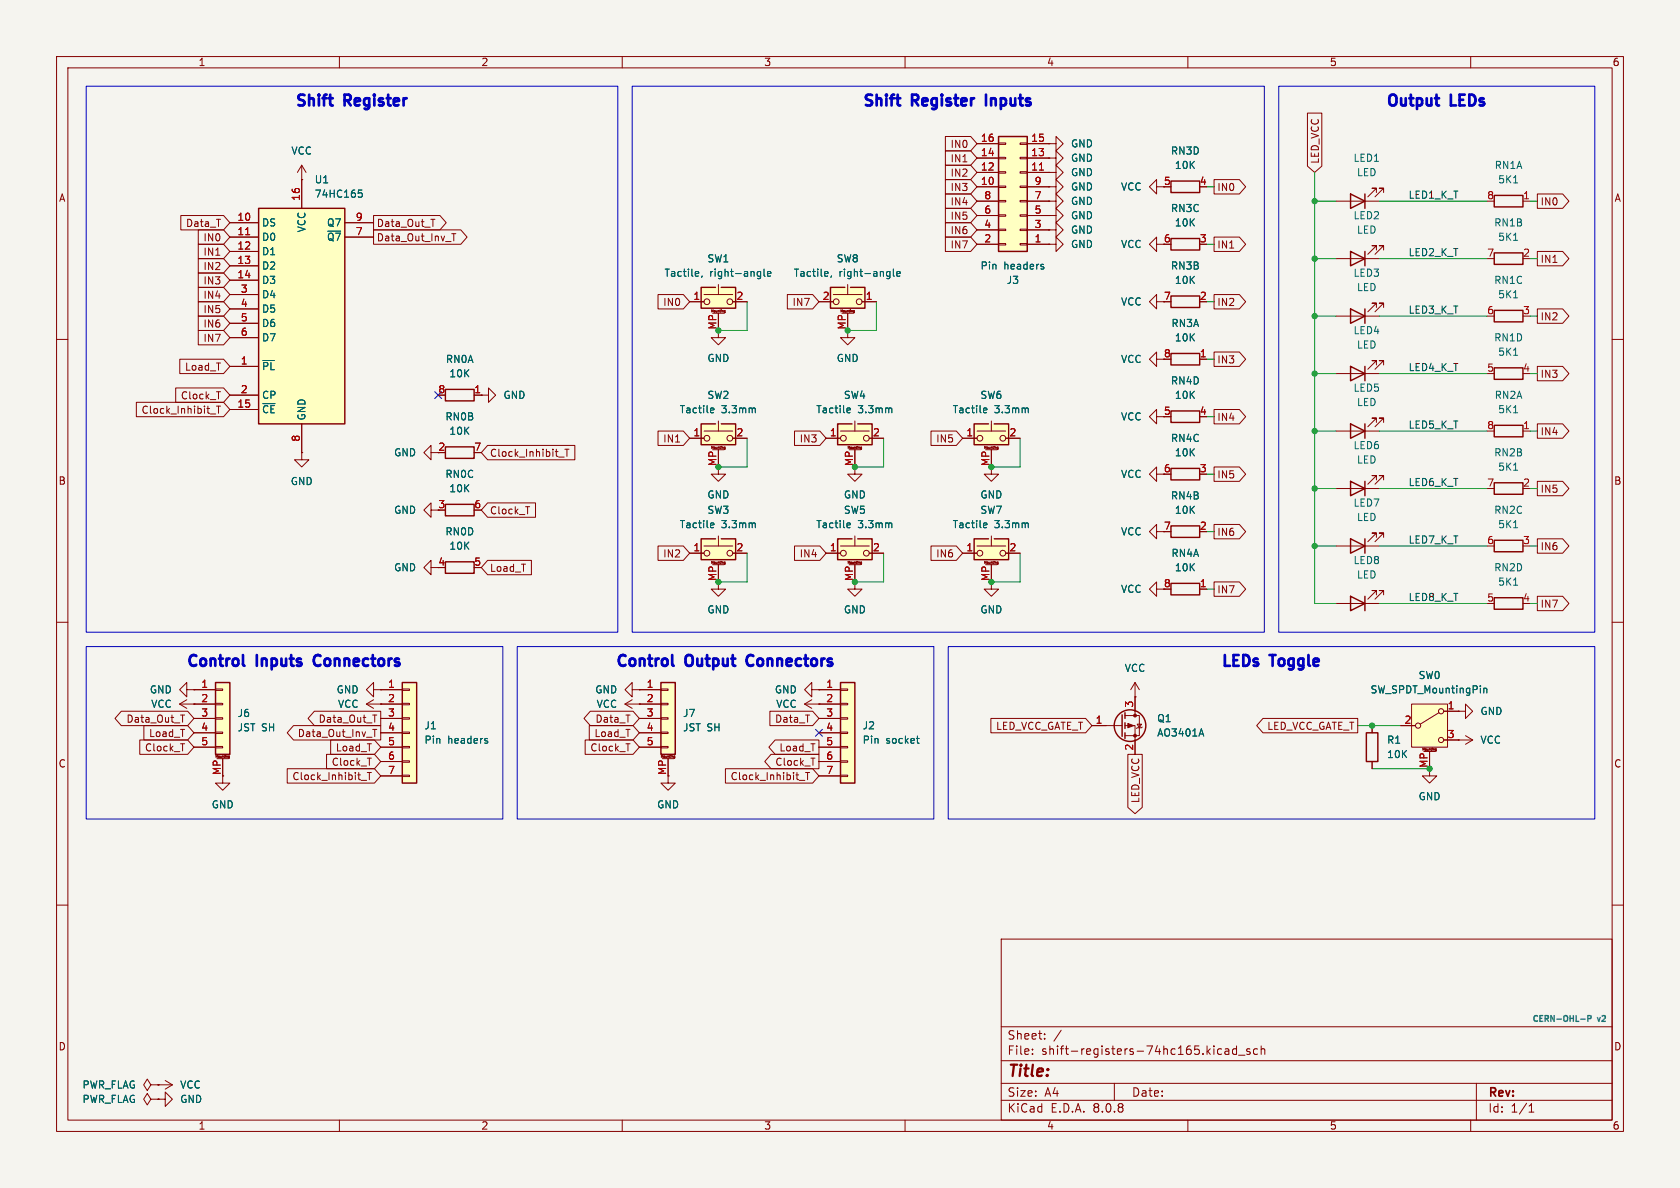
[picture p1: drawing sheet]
<svg xmlns="http://www.w3.org/2000/svg" width="297mm" height="210mm" viewBox="0 0 297 210" stroke-linecap="round" stroke-linejoin="round" font-family="sans-serif">
<path d="M0 0h297v210h-297z" fill="#f5f4ef" stroke="#f5f4ef" stroke-width=".18"/>
<g fill="none" stroke="#840000" stroke-width=".18">
<path d="M10 10h277v190h-277zM12 12h273v186h-273zM60 10v2M110 10v2M160 10v2M210 10v2M260 10v2M10 60h2M285 60h2M10 110h2M285 110h2M10 160h2"/>
<path d="M177 166h108v32h-108zM285 160h2M60 198v2M110 198v2M160 198v2M177 194.5h108M177 191.5h108M177 187.5h108M177 181.5h108M182.5 186.3v.1M182.5 185.5v.1M184.7 183.6v.1"/>
<path d="M184.7 182.8v.1M187.6 182.1l-1.3 2M197 191.5v3M210 198v2M215.5 185.4l.5 .1M216 186.3l-.5 .1M216.6 185.5h.6v.9M217.2 185.8h-.5a.29 .29 0 0 0-.2 .3 .29 .29 0 0 0 .2 .3l.5-.1M218.6 185.5l-.4-.1-.3 .3v.4l.1 .2h.6M218.6 184.9v1.5M219 186.5h1.1M221 185.5l-.4-.1-.2 .2 .1 .2 .5 .2v.3h-.6"/>
<path d="M222.3 185.5l-.4-.1-.3 .3v.4l.1 .2h.6M223 185.5l.2-.1 .3 .1 .1 .9M223 184.9v1.5M260 198v2M261 191.5v6.5M270.3 196.6h.9M270.3 195.5l.4-.4v1.5"/>
</g>
<path d="M124 95.3h6v3.8h-6z" fill="#ffffc2"/>
<g fill="none" stroke="#840000" stroke-width=".18">
<path d="M121.9 97.8h2.6M124.5 96.5h5M126 99.8h2M127 94.7v1.8M127 99.8v3.1M128 99.7h.2M128 99.6h.1M128 99.6h.2M128 99.4h.1M128.2 99.4h-.2M128.2 99.4h.1M128.2 99.7h.1"/>
<path d="M128.2 99.4v.3M129.5 97.8h2.6M110.5 124.5l1.3 .7M110.5 124.5h2.5M111.8 123.7l-1.3 .8M113 124.5h.1"/>
<circle cx="125" cy="97.8" r=".51"/>
<circle cx="129" cy="97.8" r=".51"/>
</g>
<path d="M126.5 95.3h-2.5v3.6h6v-3.6h-2.5" fill="none" stroke="#840000" stroke-width=".25"/>
<path d="M125.8 92.4l.4 .1v.2l-.6 .2M126.2 93.2l-.4 .1M133.3 92.4l.2 .2v.7" fill="none" stroke="#006464" stroke-width=".18"/>
<path d="M116.8 120.7h2.6v12.7h-2.6z" fill="#ffffc2"/>
<g fill="none" stroke="#840000" stroke-width=".18">
<path d="M111.8 121.9v-1.2l-1.3 1.2 1.3 1.3v-1.3h1.2M113 121.9h.1M113 121.9h3.8M113 124.5h3.8M113 127h3.8M113 129.5h3.8M113 132.1h3.8M116.8 132h1.3v.2h-1.3zM116.8 129.4h1.3v.3h-1.3zM116.8 126.9h1.3v.2h-1.3zM116.8 124.3h1.3v.3h-1.3zM116.8 121.8h1.3v.2h-1.3z"/>
<path d="M117.1 134.1h2M118.1 134.1v4.3h1.3l-1.3 1.3-1.3-1.3h1.3M119.1 133.7h.2v.3h-.2M119.1 133.9h.1M119.2 133.9h.1"/>
</g>
<path d="M116.8 120.7h2.6v12.7h-2.6z" fill="none" stroke="#840000" stroke-width=".25"/>
<path d="M148.6 120.7h2.5v17.7h-2.5z" fill="#ffffc2"/>
<g fill="none" stroke="#840000" stroke-width=".18">
<path d="M127 58.4v1.3h1.3l-1.3 1.3-1.3-1.3h1.3M83.8 69.9h1.3M85.1 69.9h1.3v-1.3l1.2 1.3-1.2 1.2v-1.2M85.1 69.9h.1M236.2 76.2h7.6M243.3 74.7v-.8h-.7h.7l-1.5 1.5M244.6 74.7v-.8h-.8h.8l-1.5 1.5M76.2 80v-1.3l-1.3 1.3 1.3 1.3v-1.3h1.3M76.2 90.2v-1.3l-1.3 1.3 1.3 1.2v-1.2h1.3M76.2 100.3v-1.2l-1.3 1.2 1.3 1.3v-1.3h1.3M127 102.9v1.2h1.3l-1.3 1.3-1.3-1.3h1.3M144.8 121.9h3.8"/>
<path d="M144.8 124.5h3.8M144.8 127h3.8M144.8 129.5h3.8M144.8 132.1h3.8M144.8 134.6h3.8M144.8 137.2h3.8M148.6 137h1.3v.3h-1.3zM148.6 134.5h1.3v.2h-1.3zM148.6 132h1.3v.2h-1.3zM148.6 129.4h1.3v.3h-1.3zM148.6 126.9h1.3v.2h-1.3zM148.6 124.3h1.3v.3h-1.3z"/>
<path d="M148.6 121.8h1.3v.2h-1.3z"/>
</g>
<path d="M78.7 79h5.1v2h-5.1zM78.7 68.8h5.1v2.1h-5.1zM238.8 74.9l2.5 1.3-2.5 1.3zM241.3 74.9v2.6M78.7 99.3h5.1v2h-5.1zM78.7 89.2h5.1v2h-5.1zM148.6 120.7h2.5v17.7h-2.5z" fill="none" stroke="#840000" stroke-width=".25"/>
<path d="M162 130.5h.5M162.2 131.3l.3 .1" fill="none" stroke="#006464" stroke-width=".18"/>
<path d="M124 74.9h6v3.8h-6z" fill="#ffffc2"/>
<g fill="none" stroke="#840000" stroke-width=".18">
<path d="M121.9 77.5h2.6M124.5 76.2h5M126 79.5h2M127 74.4v1.8M127 79.5v3.1M128 79.3h.2M128 79.1h.1M128.2 79l-.2 .1M128.2 79v.1M128.2 79v.3l-.2 .1M128.2 79.3h.1M129.5 77.5h2.6"/>
<circle cx="125" cy="77.5" r=".51"/>
<circle cx="129" cy="77.5" r=".51"/>
</g>
<path d="M207 32h5.1v2h-5.1zM126.5 74.9h-2.5v3.7h6v-3.7h-2.5" fill="none" stroke="#840000" stroke-width=".25"/>
<path d="M125.8 72.1l.4 .1v.2l-.6 .1M126.2 72.9l-.4 .1M133.3 72.1l.2 .2v.7" fill="none" stroke="#006464" stroke-width=".18"/>
<path d="M176.5 24.1h5.1v20.4h-5.1z" fill="#ffffc2"/>
<g fill="none" stroke="#840000" stroke-width=".18">
<path d="M172.7 33h3.8M172.7 30.5h3.8M172.7 27.9h3.8M172.7 25.4h3.8M172.7 38.1h3.8M172.7 35.6h3.8M176.5 25.3h1.3v.2h-1.3zM176.5 27.8h1.3v.3h-1.3zM176.5 30.4h1.3v.2h-1.3zM176.5 32.9h1.3v.2h-1.3zM176.5 35.4h1.3v.3h-1.3zM176.5 38h1.3v.2h-1.3z"/>
<path d="M180.3 25.3h1.3v.2h-1.3zM180.3 27.8h1.3v.3h-1.3zM180.3 30.4h1.3v.2h-1.3zM180.3 32.9h1.3v.2h-1.3zM180.3 35.4h1.3v.3h-1.3zM180.3 38h1.3v.2h-1.3zM181.6 33h3.8M181.6 30.5h3.8M181.6 27.9h3.8M181.6 25.4h3.8M181.6 38.1h3.8M181.6 35.6h3.8"/>
<path d="M172.7 43.2h3.8M172.7 40.6h3.8M176.5 40.5h1.3v.3h-1.3zM176.5 43.1h1.3v.2h-1.3zM180.3 40.5h1.3v.3h-1.3zM180.3 43.1h1.3v.2h-1.3zM181.6 43.2h3.8M181.6 40.6h3.8"/>
</g>
<path d="M176.5 24.1h5.1v20.4h-5.1z" fill="none" stroke="#840000" stroke-width=".25"/>
<path d="M183.8 30.1h.7" fill="none" stroke="#a90000" stroke-width=".18"/>
<path d="M184.4 47.1l.1 .2-.1 .3M184.4 46.7l.1 .1" fill="none" stroke="#006464" stroke-width=".18"/>
<path d="M249.6 124.5h6.3v7.6h-6.3z" fill="#ffffc2"/>
<g fill="none" stroke="#840000" stroke-width=".18">
<path d="M204.5 33v-1.2l-1.3 1.2 1.3 1.3v-1.3h1.2M185.4 40.6h1.3v-1.2l1.3 1.2-1.3 1.3v-1.3M185.4 40.6h.1M242.6 128.3v1.2M242.6 134.6v1.3M247.6 128.3h2.6M249.6 124.5h6.3v7.6h-6.3zM251.7 132.8h2M252.7 132.8v4.4h1.3l-1.3 1.2-1.2-1.2h1.2M253.8 132.6h.1M253.9 132.4v.3h-.1M253.9 132.4h-.1"/>
<path d="M254.4 126l-3.3 2M255.3 125.7h2.5M255.3 130.8h5M257.8 130.8h.1M257.8 125.7h1.3v-1.2l1.2 1.2-1.2 1.3v-1.3M257.8 125.7h.1M259.1 130l1.2 .8M260.3 130.8l-1.2 .8"/>
<circle cx="250.7" cy="128.3" r=".46"/>
<circle cx="254.8" cy="130.8" r=".46"/>
<circle cx="254.8" cy="125.7" r=".46"/>
</g>
<path d="M262.3 121.7v.8M262.3 121.8l.2-.1h.3l.1 .8" fill="none" stroke="#006464" stroke-width=".18"/>
<path d="M207 42.2h5.1v2h-5.1zM241.6 129.5h2v5.1h-2z" fill="none" stroke="#840000" stroke-width=".25"/>
<path d="M124 50.8h6v3.8h-6z" fill="#ffffc2"/>
<g fill="none" stroke="#840000" stroke-width=".18">
<path d="M121.9 53.3h2.6M124.5 52.1h5M126 55.4h2M127 50.3v1.8M127 55.4v3M128 55.1l.2 .1M128 54.9h.1M128.2 54.9h-.2M128.2 54.9h.1M128.2 54.9v.3l-.2 .1M128.2 55.1v.1M129.5 53.3h2.6"/>
<circle cx="125" cy="53.3" r=".51"/>
<circle cx="129" cy="53.3" r=".51"/>
</g>
<path d="M126.5 50.8h-2.5v3.7h6v-3.7h-2.5" fill="none" stroke="#840000" stroke-width=".25"/>
<path d="M124.1 48.8l-.1 .2M134.1 48l.4 .1M134.5 48v1l-.3 .3M134.5 48.8h-.4M135.1 47.6v1.1l.2 .1M135.7 48.4l.6-.1-.1-.2-.3-.1-.2 .2v.6h.5" fill="none" stroke="#006464" stroke-width=".18"/>
<path d="M45.7 36.8h15.3v38.1h-15.3z" fill="#ffffc2"/>
<path d="M45.7 36.8h15.3v38.1h-15.3z" fill="none" stroke="#840000" stroke-width=".25"/>
<g fill="none" stroke="#840000" stroke-width=".18">
<path d="M40.6 39.4h5.1M53.3 31.8v5M61 39.4h5M185.4 27.9h1.3v-1.2l1.3 1.2-1.3 1.3v-1.3M185.4 27.9h.1M185.4 33h1.3v-1.2l1.3 1.2-1.3 1.3v-1.3M185.4 33h.1M185.4 25.4h1.3v-1.3l1.3 1.3-1.3 1.3v-1.3M185.4 25.4h.1M185.4 30.5h1.3v-1.3l1.3 1.3-1.3 1.3v-1.3M185.4 30.5h.1M40.6 41.9h5.1"/>
<path d="M40.6 44.5h5.1M40.6 47h5.1M40.6 49.5h5.1M40.6 52.1h5.1M40.6 54.6h5.1M40.6 57.2h5.1M40.6 59.7h5.1M61 41.9h5M40.6 64.8h5.1M40.6 72.4h5.1M40.6 69.9h5.1M53.3 74.9v5.1"/>
<path d="M33 121.9v-1.2l-1.3 1.2 1.3 1.3v-1.3h1.3M34.3 121.9h.1M64.8 124.5l1.2 .7M64.8 124.5h2.5M66 121.9v-1.2l-1.2 1.2 1.2 1.3v-1.3h1.3M66 123.7l-1.2 .8M67.3 124.5h.1M67.3 121.9h.1"/>
</g>
<path d="M63.4 33.6h.6M63.5 34.1h.3l.3 .2-.1 .4-.5 .2M46.5 63.7h2" fill="none" stroke="#006464" stroke-width=".18"/>
<path d="M43.4 41.5h.7" fill="none" stroke="#a90000" stroke-width=".18"/>
<path d="M38.1 120.7h2.5v12.7h-2.5z" fill="#ffffc2"/>
<g fill="none" stroke="#840000" stroke-width=".18">
<path d="M31.7 124.5h6.4M31.7 124.5l1.3 .7M33 123.7l-1.3 .8M34.3 124.5h.1M34.3 121.9h3.8M34.3 127h3.8M34.3 129.5h3.8M34.3 132.1h3.8M38.1 132h1.3v.2h-1.3zM38.1 129.4h1.3v.3h-1.3zM38.1 126.9h1.3v.2h-1.3zM38.1 124.3h1.3v.3h-1.3z"/>
<path d="M38.1 121.8h1.3v.2h-1.3zM38.4 134.1h2M39.4 134.1v4.3h1.2l-1.2 1.3-1.3-1.3h1.3M40.4 133.7h.2l-.1 .3M40.4 134h.1M40.4 133.9h.1M40.4 133.9h.2M40.5 134h.1"/>
</g>
<path d="M38.1 120.7h2.5v12.7h-2.5z" fill="none" stroke="#840000" stroke-width=".25"/>
<path d="M71.1 120.7h2.6v17.7h-2.6z" fill="#ffffc2"/>
<g fill="none" stroke="#840000" stroke-width=".18">
<path d="M53.3 31.8h.1M53.3 29.2l-.7 1.3M53.3 29.2v2.6M53.3 29.2l.8 1.3M185.4 35.6h1.3v-1.3l1.3 1.3-1.3 1.2v-1.2M185.4 35.6h.1M185.4 38.1h1.3v-1.3l1.3 1.3-1.3 1.3v-1.3M185.4 38.1h.1M236.2 35.6h7.6M243.3 34v-.7h-.7h.7l-1.5 1.5M244.6 34v-.7h-.8h.8l-1.5 1.5M185.4 43.2h1.3v-1.3l1.3 1.3-1.3 1.3v-1.3"/>
<path d="M185.4 43.2h.1M236.2 55.9h7.6M236.2 45.7h7.6M243.3 54.4v-.8h-.7h.7l-1.5 1.5M243.3 44.2v-.8h-.7h.7l-1.5 1.6M244.6 54.4v-.8h-.8h.8l-1.5 1.5M244.6 44.2v-.8h-.8h.8l-1.5 1.6M212.1 63.5h1.3M236.2 66h7.6M243.3 64.5v-.7h-.7h.7l-1.5 1.5M244.6 64.5v-.7h-.8h.8l-1.5 1.5M269.2 76.2h1.3"/>
<path d="M53.3 80v1.3h1.3l-1.3 1.3-1.2-1.3h1.2M53.3 80h.1M127 82.6v1.2h1.3l-1.3 1.3-1.3-1.3h1.3M236.2 86.4h7.6M236.2 96.5h7.6M243.3 84.8v-.7h-.7h.7l-1.5 1.5M243.3 95v-.8h-.7h.7l-1.5 1.6M244.6 84.8v-.7h-.8h.8l-1.5 1.5M244.6 95v-.8h-.8h.8l-1.5 1.6M151.1 102.9v1.2h1.3l-1.3 1.3-1.2-1.3h1.2M204.5 104.1v-1.2l-1.3 1.2 1.3 1.3v-1.3h1.2M212.1 104.1h1.3"/>
<path d="M67.3 121.9h3.8M67.3 124.5h3.8M67.3 127h3.8M67.3 129.5h3.8M67.3 132.1h3.8M67.3 134.6h3.8M67.3 137.2h3.8M71.1 137h1.3v.3h-1.3zM71.1 134.5h1.3v.2h-1.3zM71.1 132h1.3v.2h-1.3zM71.1 129.4h1.3v.3h-1.3zM71.1 126.9h1.3v.2h-1.3z"/>
<path d="M71.1 124.3h1.3v.3h-1.3zM71.1 121.8h1.3v.2h-1.3zM142.2 124.5h2.6M142.2 124.5l1.3 .7M143.5 123.7l-1.3 .8M144.8 124.5h.1M193 128.3h5.4M198.9 128.3h1.8v5.1M198.9 126.5h2.5v3.5h-2.5M200.7 123.2h.1M200.7 120.7v5.8M200.7 120.7l-.8 1.2"/>
<path d="M200.7 120.7l.7 1.2M201 128h.8l-.4 .7zM201.9 128.5l-.1 .2h-.8l-.1 .1M26.7 194.3l-.7-1-.6 1 .6 1 .7-1h1.2M26.7 191.8l-.7-1-.6 1 .6 1 .7-1h1.2M27.9 194.3h.1M27.9 191.8h.1M27.9 194.3h1.3v-1.3l1.3 1.3-1.3 1.3v-1.3M27.9 191.8h2.6M29.2 191l1.3 .8M30.5 191.8l-1.3 .7"/>
</g>
<g fill="none" stroke="#840000" stroke-width=".25">
<path d="M238.8 34.3l2.5 1.3-2.5 1.2zM241.3 34.3v2.5M238.8 54.6l2.5 1.3-2.5 1.3zM238.8 44.5l2.5 1.2-2.5 1.3zM241.3 44.5v2.5M241.3 54.6v2.6M264.2 44.7h5v2h-5zM207 62.5h5.1v2h-5.1zM238.8 64.8l2.5 1.2-2.5 1.3zM241.3 64.8v2.5M264.2 75.2h5v2h-5zM264.2 65h5v2.1h-5z"/>
<path d="M238.8 85.1l2.5 1.3-2.5 1.2zM238.8 95.3l2.5 1.2-2.5 1.3zM241.3 85.1v2.5M241.3 95.3v2.5M264.2 85.3h5v2.1h-5zM264.2 95.5h5v2h-5zM207 103.1h5.1v2.1h-5.1zM71.1 120.7h2.6v17.7h-2.6zM198.4 126.4v3.8M198.9 126v1M198.9 127.8v1M198.9 129.5v1.1"/>
<circle cx="199.8" cy="128.3" r="2.79"/>
</g>
<path d="M267.6 42.5h.7M267.6 73h.7M267.6 62.8h.7M267.6 83.1h.7M267.6 93.3h.7M86 131l.2 .1-.2 .3M86 130.5l.2 .1M212.4 128.8l.4 1.3" fill="none" stroke="#006464" stroke-width=".18"/>
<g fill="#840000" stroke="#840000" stroke-width=".18">
<path d="M199.4 127.9l1 .4-1 .4z"/>
<circle cx="200.7" cy="130" r=".25"/>
<circle cx="200.7" cy="126.5" r=".25"/>
</g>
<path d="M172.2 74.9h6.1v3.8h-6.1z" fill="#ffffc2"/>
<g fill="none" stroke="#840000" stroke-width=".18">
<path d="M170.2 77.5h2.5M172.7 76.2h5.1M174.2 79.5h2.1M175.3 79.5v4.3h1.2l-1.2 1.3-1.3-1.3h1.3M175.3 74.4v1.8M176.3 79.4h.1M176.3 79.3h.1M176.3 79.1h.1M176.4 79l-.1 .1M176.4 79v.1M176.4 79v.3l-.1 .1M176.4 79.3h.1"/>
<path d="M177.8 77.5h2.5"/>
<circle cx="173.2" cy="77.5" r=".51"/>
<circle cx="177.3" cy="77.5" r=".51"/>
</g>
<path d="M174.8 74.9h-2.6v3.7h6.1v-3.7h-2.5" fill="none" stroke="#840000" stroke-width=".25"/>
<path d="M174.1 72.1l.3 .1 .1 .2-.6 .1M174.4 72.9l-.3 .1M181.6 72.1l.2 .2v.7" fill="none" stroke="#006464" stroke-width=".18"/>
<path d="M148.1 95.3h6.1v3.8h-6.1z" fill="#ffffc2"/>
<g fill="none" stroke="#840000" stroke-width=".18">
<path d="M269.2 35.6h1.3M146 97.8h2.6M148.6 96.5h5.1M150.1 99.8h2M151.1 82.6v1.2h1.3l-1.3 1.3-1.2-1.3h1.2M151.1 94.7v1.8M151.1 99.8v3.1M152.2 99.7h.1M152.2 99.6h.1M152.2 99.4h.1M152.3 99.4h-.1M152.3 99.4h.1"/>
<path d="M152.3 99.7h.1M152.3 99.4v.3M153.7 97.8h2.5M204.5 94v-1.3l-1.3 1.3 1.3 1.3v-1.3h1.2"/>
<circle cx="149.1" cy="97.8" r=".51"/>
<circle cx="153.2" cy="97.8" r=".51"/>
</g>
<path d="M264.2 34.5h5v2.1h-5zM150.6 95.3h-2.5v3.6h6.1v-3.6h-2.6M264.2 105.7h5v2h-5z" fill="none" stroke="#840000" stroke-width=".25"/>
<path d="M267.6 32.3h.7M149.9 92.4l.4 .1v.2l-.6 .2M150.3 93.2l-.4 .1M157.5 92.4l.2 .2v.7M267.6 103.4h.7" fill="none" stroke="#006464" stroke-width=".18"/>
<path d="M172.2 95.3h6.1v3.8h-6.1z" fill="#ffffc2"/>
<g fill="none" stroke="#840000" stroke-width=".18">
<path d="M149.9 58.4v1.3h1.2l-1.2 1.3-1.3-1.3h1.3M204.5 73.7v-1.3l-1.3 1.3 1.3 1.2v-1.2h1.2M170.2 97.8h2.5M172.7 96.5h5.1M174.2 99.8h2.1M175.3 99.8v4.3h1.2l-1.2 1.3-1.3-1.3h1.3M175.3 94.7v1.8M176.3 99.7h.1M176.3 99.6h.1M176.3 99.4h.1M176.4 99.4h-.1M176.4 99.4h.1"/>
<path d="M176.4 99.7h.1M176.4 99.4v.3M177.8 97.8h2.5M204.5 83.8v-1.2l-1.3 1.2 1.3 1.3v-1.3h1.2M143.5 121.9v-1.2l-1.3 1.2 1.3 1.3v-1.3h1.3M144.8 121.9h.1"/>
<circle cx="173.2" cy="97.8" r=".51"/>
<circle cx="177.3" cy="97.8" r=".51"/>
</g>
<path d="M207 72.6h5.1v2.1h-5.1zM174.8 95.3h-2.6v3.6h6.1v-3.6h-2.5M207 93h5.1v2h-5.1zM207 82.8h5.1v2h-5.1z" fill="none" stroke="#840000" stroke-width=".25"/>
<path d="M174.1 92.4l.3 .1 .1 .2-.6 .2M174.4 93.2l-.3 .1M181.6 92.4l.2 .2v.7" fill="none" stroke="#006464" stroke-width=".18"/>
<path d="M146.8 50.8h6.1v3.8h-6.1z" fill="#ffffc2"/>
<g fill="none" stroke="#840000" stroke-width=".18">
<path d="M144.8 53.3h2.5M147.3 52.1h5.1M148.8 55.4h2.1M149.9 50.3v1.8M149.9 55.4v3M150.9 55.1h.1M150.9 54.9h.1M151 54.9v.3l-.1 .1M152.4 53.3h2.5"/>
<circle cx="147.8" cy="53.3" r=".51"/>
<circle cx="151.9" cy="53.3" r=".51"/>
</g>
<path d="M149.4 50.8h-2.6v3.7h6.1v-3.7h-2.5" fill="none" stroke="#840000" stroke-width=".25"/>
<path d="M147 48.8l-.1 .2M157 48l.3 .1M157.3 48v1l-.2 .3M157.3 48.8h-.3M157.9 47.6v1.1l.2 .1M158.5 48.4l.6-.1v-.2l-.4-.1-.2 .2 .1 .6h.5" fill="none" stroke="#006464" stroke-width=".18"/>
<path d="M148.1 74.9h6.1v3.8h-6.1z" fill="#ffffc2"/>
<g fill="none" stroke="#840000" stroke-width=".18">
<path d="M231.1 20h2.6v9.4l-1.3 1.1-1.3-1.1zM32 38.1h7.5l1.1 1.3-1.1 1.2h-7.5zM40.6 39.4h5.1M53.3 31.8h.1M53.3 31.8v5M61 39.4h5M66 38.1h11.8l1.1 1.3-1.1 1.2h-11.8zM76.2 38.8h.7M167.1 24.1h4.5l1.1 1.3-1.1 1.3h-4.5zM167.1 29.2h4.5l1.1 1.3-1.1 1.3h-4.5zM167.1 36.8h4.5l1.1 1.3-1.1 1.3h-4.5zM167.1 39.4h4.5l1.1 1.2-1.1 1.3h-4.5z"/>
<path d="M167.1 34.3h4.5l1.1 1.3-1.1 1.2h-4.5zM167.1 31.7h4.5l1.1 1.3-1.1 1.3h-4.5zM167.1 26.7h4.5l1.1 1.2-1.1 1.3h-4.5zM172.7 33h3.8M172.7 30.5h3.8M172.7 27.9h3.8M172.7 25.4h3.8M172.7 38.1h3.8M172.7 35.6h3.8M181.6 33h3.8M181.6 30.5h3.8M181.6 27.9h3.8"/>
<path d="M181.6 25.4h3.8M181.6 38.1h3.8M181.6 35.6h3.8M185.4 30.5h.1M185.4 25.4h.1M185.4 33h.1M185.4 27.9h.1M185.4 35.6h.1M185.4 38.1h.1M214.6 31.7h4.5l1.1 1.3-1.1 1.3h-4.5zM271.8 34.3h4.5l1.1 1.3-1.1 1.2h-4.5zM35 50.8h4.5l1.1 1.3-1.1 1.2h-4.5z"/>
<path d="M35 45.7h4.5l1.1 1.3-1.1 1.3h-4.5zM35 43.2h4.5l1.1 1.3-1.1 1.2h-4.5zM35 53.3h4.5l1.1 1.3-1.1 1.3h-4.5zM35 55.9h4.5l1.1 1.3-1.1 1.2h-4.5zM35 48.3h4.5l1.1 1.2-1.1 1.3h-4.5zM35 40.6h4.5l1.1 1.3-1.1 1.3h-4.5zM35 58.4h4.5l1.1 1.3-1.1 1.3h-4.5zM40.6 41.9h5.1M40.6 44.5h5.1M40.6 47h5.1M40.6 49.5h5.1M40.6 52.1h5.1"/>
<path d="M40.6 54.6h5.1M40.6 57.2h5.1M40.6 59.7h5.1M61 41.9h5M66 40.6h15.5l1.1 1.3-1.1 1.3h-15.5zM79.9 41.3h.7M80.2 41.3v1.3M116.3 52.1h4.5l1.1 1.2-1.1 1.3h-4.5zM121.9 53.3h2.6M127 55.4v3M129.5 53.3h2.6M139.2 52.1h4.5l1.1 1.2-1.1 1.3h-4.5z"/>
<path d="M144.8 53.3h2.5M149.9 55.4v3M152.4 53.3h2.5M167.1 41.9h4.5l1.1 1.3-1.1 1.3h-4.5zM172.7 43.2h3.8M172.7 40.6h3.8M181.6 43.2h3.8M181.6 40.6h3.8M185.4 43.2h.1M185.4 40.6h.1M204.5 43.2v-1.3l-1.3 1.3 1.3 1.3v-1.3h1.2M204.5 53.3v-1.2l-1.3 1.2 1.3 1.3v-1.3h1.2"/>
<path d="M214.6 52.1h4.5l1.1 1.2-1.1 1.3h-4.5zM214.6 41.9h4.5l1.1 1.3-1.1 1.3h-4.5zM271.8 54.6h4.5l1.1 1.3-1.1 1.3h-4.5zM271.8 44.4h4.5l1.1 1.3-1.1 1.3h-4.5zM24.1 71.1h15.4l1.1 1.3-1.1 1.3h-15.4zM31.1 68.6h8.4l1.1 1.3-1.1 1.2h-8.4zM31.8 63.5h7.7l1.1 1.3-1.1 1.2h-7.7zM37.2 73.2h.9M38.3 71.8h.7M38.3 69.3h.7M38.6 71.8v1.3M40.6 69.9h5.1"/>
<path d="M40.6 64.8h5.1M40.6 72.4h5.1M53.3 74.9v5.1M83.8 69.9h1.3M85.1 69.9h.1M86.2 78.7h15.4v2.6h-15.4l-1.1-1.3zM99.9 79.4h.7M100.2 79.4v1.3M116.3 76.2h4.5l1.1 1.3-1.1 1.2h-4.5zM121.9 77.5h2.6M127 79.5v3.1M129.5 77.5h2.6"/>
<path d="M140.5 76.2h4.4l1.1 1.3-1.1 1.2h-4.4zM146 77.5h2.6M148.6 76.2h5.1M150.1 79.5h2M151.1 74.4v1.8M151.1 79.5v3.1M152.2 79.4h.1M152.2 79.3h.1M152.2 79.1h.1M152.3 79l-.1 .1M152.3 79v.1M152.3 79v.3l-.1 .1"/>
<path d="M152.3 79.3h.1M153.7 77.5h2.5M164.6 76.2h4.5l1.1 1.3-1.1 1.2h-4.5zM170.2 77.5h2.5M175.3 79.5v3.1M177.8 77.5h2.5M204.5 63.5v-1.3l-1.3 1.3 1.3 1.3v-1.3h1.2M212.1 63.5h1.3M214.6 62.2h4.5l1.1 1.3-1.1 1.3h-4.5zM214.6 72.4h4.5l1.1 1.3-1.1 1.2h-4.5zM271.8 64.8h4.5l1.1 1.2-1.1 1.3h-4.5zM271.8 74.9h4.5l1.1 1.3-1.1 1.3h-4.5z"/>
<path d="M53.3 80h.1M86.2 99.1h7.7v2.5h-7.7l-1.1-1.3zM86.2 88.9h8.5v2.5h-8.5l-1.1-1.2zM92.9 89.6h.7M98.8 80.8h.9M116.3 96.5h4.5l1.1 1.3-1.1 1.3h-4.5zM121.9 97.8h2.6M127 99.8v3.1M129.5 97.8h2.6M140.5 96.5h4.4l1.1 1.3-1.1 1.3h-4.4zM146 97.8h2.6M151.1 99.8v3.1"/>
<path d="M153.7 97.8h2.5M164.6 96.5h4.5l1.1 1.3-1.1 1.3h-4.5zM170.2 97.8h2.5M175.3 99.8v3.1M177.8 97.8h2.5M214.6 82.5h4.5l1.1 1.3-1.1 1.3h-4.5zM214.6 92.7h4.5l1.1 1.3-1.1 1.3h-4.5zM271.8 95.2h4.5l1.1 1.3-1.1 1.3h-4.5zM271.8 85.1h4.5l1.1 1.3-1.1 1.2h-4.5zM212.1 104.1h1.3M214.6 102.9h4.5l1.1 1.2-1.1 1.3h-4.5zM236.2 106.7h7.6"/>
<path d="M243.3 105.2v-.8h-.7h.7l-1.5 1.5M244.6 105.2v-.8h-.8h.8l-1.5 1.5M271.8 105.4h4.5l1.1 1.3-1.1 1.3h-4.5zM21.4 125.7h11.8l1.1 1.3-1.1 1.3h-11.8l-1.1-1.3zM24.7 130.8h8.5l1.1 1.3-1.1 1.3h-8.5zM25.4 128.3h7.8l1.1 1.2-1.1 1.3h-7.8zM31.9 131.5h.7M31.9 126.4h.7M34.3 124.5h.1M34.3 121.9h.1M34.3 121.9h3.8M34.3 124.5h3.8"/>
<path d="M34.3 127h3.8M34.3 129.5h3.8M34.3 132.1h3.8M39.4 134.1v3.1M50.8 135.9h15.4l1.1 1.3-1.1 1.2h-15.4zM51.9 128.3h15.4v2.5h-15.4l-1.1-1.3zM55.6 125.7h11.7v2.6h-11.7l-1.1-1.3zM57.7 133.3h8.5l1.1 1.3-1.1 1.3h-8.5zM58.5 130.8h7.7l1.1 1.3-1.1 1.3h-7.7zM63.8 138h1M64.9 134h.8M64.9 136.6h.8"/>
<path d="M65.3 136.6v1.2M65.9 126.4h.7M65.9 128.9h.7M66.2 128.9v1.3M67.3 121.9h.1M67.3 124.5h.1M67.3 121.9h3.8M67.3 124.5h3.8M67.3 127h3.8M67.3 129.5h3.8M67.3 132.1h3.8M67.3 134.6h3.8"/>
<path d="M67.3 137.2h3.8M103.4 130.8h8.5l1.1 1.3-1.1 1.3h-8.5zM104.2 128.3h7.7l1.1 1.2-1.1 1.3h-7.7zM104.4 125.7h7.5l1.1 1.3-1.1 1.3h-7.5l-1.2-1.3zM110.7 131.5h.7M113 121.9h.1M113 124.5h.1M113 121.9h3.8M113 124.5h3.8M113 127h3.8M113 129.5h3.8M113 132.1h3.8"/>
<path d="M118.1 134.1v3.1M128.2 135.9h15.5l1.1 1.3-1.1 1.2h-15.5zM136.1 125.7h7.6l1.1 1.3-1.1 1.3h-7.6zM136.3 133.3h8.5v2.6h-8.5l-1.1-1.3zM137 130.8h7.8v2.6h-7.8l-1.1-1.3zM141.3 138h1M142.4 136.6h.7M142.8 136.6v1.2M143.4 134h.7M144.8 124.5h.1M144.8 121.9h.1M144.8 121.9h3.8"/>
<path d="M144.8 124.5h3.8M144.8 127h3.8M144.8 129.5h3.8M144.8 132.1h3.8M144.8 134.6h3.8M144.8 137.2h3.8M175.2 127h16.7l1.1 1.3-1.1 1.2h-16.7zM193 128.3h2.6M199.4 133.4h2.5v9.3l-1.2 1.1-1.3-1.1zM200.7 123.2h.1M200.7 123.2v2.5M200.7 130.8v2.6"/>
<path d="M223.3 127h16.7v2.5h-16.7l-1.1-1.2zM242.6 128.3v1.2M242.6 134.6v1.3M247.6 128.3h2.6M252.7 132.8v3.1M255.3 125.7h2.5M255.3 130.8h2.5M257.8 125.7h.1M257.8 130.8h.1M27.9 194.3h.1M27.9 191.8h.1"/>
<circle cx="149.1" cy="77.5" r=".51"/>
<circle cx="153.2" cy="77.5" r=".51"/>
</g>
<path d="M207 52.3h5.1v2.1h-5.1zM264.2 54.9h5v2h-5zM150.6 74.9h-2.5v3.7h6.1v-3.7h-2.6M238.8 105.4l2.5 1.3-2.5 1.3zM241.3 105.4v2.6" fill="none" stroke="#840000" stroke-width=".25"/>
<g fill="none" stroke="#006464" stroke-width=".18">
<path d="M63.4 33.6h.6M63.5 34.1h.3l.3 .2-.1 .4-.5 .2M124.1 48.8l-.1 .2M134.1 48l.4 .1M134.5 48.8h-.4M134.5 48v1l-.3 .3M135.1 47.6v1.1l.2 .1M135.7 48.4l.6-.1-.1-.2-.3-.1-.2 .2v.6h.5M147 48.8l-.1 .2M157 48l.3 .1M157.3 48v1l-.2 .3M157.3 48.8h-.3"/>
<path d="M157.9 47.6v1.1l.2 .1M158.5 48.4l.6-.1v-.2l-.4-.1-.2 .2 .1 .6h.5M184.4 47.1l.1 .2-.1 .3M184.4 46.7l.1 .1M267.6 52.6h.7M46.5 63.7h2M125.8 72.1l.4 .1v.2l-.6 .1M126.2 72.9l-.4 .1M133.3 72.1l.2 .2v.7M149.9 72.1l.4 .1v.2l-.6 .1M150.3 72.9l-.4 .1M157.5 72.1l.2 .2v.7"/>
<path d="M174.1 72.1l.3 .1 .1 .2-.6 .1M174.4 72.9l-.3 .1M181.6 72.1l.2 .2v.7M125.8 92.4l.4 .1v.2l-.6 .2M126.2 93.2l-.4 .1M133.3 92.4l.2 .2v.7M149.9 92.4l.4 .1v.2l-.6 .2M150.3 93.2l-.4 .1M157.5 92.4l.2 .2v.7M174.1 92.4l.3 .1 .1 .2-.6 .2M174.4 93.2l-.3 .1M181.6 92.4l.2 .2v.7"/>
<path d="M86 131l.2 .1-.2 .3M86 130.5l.2 .1M162 130.5h.5M162.2 131.3l.3 .1M212.4 128.8l.4 1.3M262.3 121.7v.8M262.3 121.8l.2-.1h.3l.1 .8"/>
</g>
<path d="M279.5 180.2h.7M280.7 180.1l.5-.1v-.4l-.5-.1v1" fill="none" stroke="#0099b0" stroke-width=".25"/>
<path d="M15.2 15.2h94v96.6h-94zM111.8 15.2h111.7v96.6h-111.7zM226.1 15.2h55.8v96.6h-55.8zM15.2 114.3h73.7v30.5h-73.7zM91.4 114.3h73.7v30.5h-73.7zM167.6 114.3h114.3v30.5h-114.3z" fill="none" stroke="#0000c2" stroke-width=".18"/>
<g fill="none" stroke="#0000c2" stroke-width=".48">
<path d="M53.8 16.8l-.7-.1-.3 .2v.4M54.7 16.7v1.9M56.4 16.7l-.1 .1 .1 .1M56.4 16.7l.1 .1-.1 .1M56.4 16.7v.2M57.7 16.7l-.3 .1-.1 .2v1.6M58.1 17.4h.7M58.4 16.7v1.7M58.5 18.5l.3 .1M62 17.4a.52 .52 0 0 0-.4-.7h-.7v1.9M66.2 16.7l-.1 .1 .1 .1M66.2 16.7l.1 .1-.1 .1"/>
<path d="M66.2 16.7v.2M68.6 16.7v1.7M154.2 16.8l-.8-.1-.2 .2-.1 .4M155 16.7v1.9M156.7 16.7l-.1 .1 .1 .1M156.7 16.7l.1 .1-.1 .1M156.7 16.7v.2M158.1 16.7l-.4 .1-.1 .2v1.6M158.4 17.4h.8M158.7 16.7v1.7M158.8 18.5l.4 .1M162.3 17.4a.52 .52 0 0 0-.3-.7h-.8v1.9"/>
<path d="M166.5 16.7l-.1 .1 .1 .1M166.5 16.7l.1 .1-.1 .1M166.5 16.7v.2M169 16.7v1.7M174.3 16.7v1.9M180.4 16.7v1.7M245.6 17.4a.64 .64 0 0 1 .6-.7 .64 .64 0 0 1 .7 .7M249.4 16.7v1.7M253.7 17.4h.7M254 16.7v1.7M254.2 18.6h.2M256.5 16.7v1.9"/>
<path d="M258.9 16.7h-.9v1.9M260.8 17.2l-.3-.4-.7-.1v1.9M34.7 116a.66 .66 0 0 0-1.1 .2M39 115.8v1.6M43 115.8v1.6l.2 .3M45.4 115.8v1.9M51.5 115.8v1.6M56.7 116a.77 .77 0 0 0-1 0 .77 .77 0 0 0-.2 .9 .79 .79 0 0 0 .6 .8M65.9 115.8v1.6M110.6 116a.66 .66 0 0 0-1.1 .2M114.8 115.8v1.6M118.8 115.8v1.6l.3 .3"/>
<path d="M121.2 116.4a.64 .64 0 0 1 .6-.6 .64 .64 0 0 1 .7 .6M125 115.8v1.6M129.5 115.8v1.6M133.2 116a.77 .77 0 0 0-1 0 .77 .77 0 0 0-.2 .9 .79 .79 0 0 0 .6 .8M142.4 115.8v1.6M216.5 115.8v1.9M219 115.8h-.9v1.9M220.8 116.2l-.3-.3-.7-.1v1.9M224.4 115.8h1.1M225 115.8v1.9M231.3 115.8v1.6"/>
</g>
<g fill="none" stroke="#009600" stroke-width=".18">
<path d="M213.4 33h1.2M232.4 30.5v76.2h3.8M232.4 35.6h3.8M243.8 35.6h19.1M270.5 35.6h1.3M132.1 53.3v5.1h-5.1M154.9 53.3v5.1h-5M213.4 43.2h1.2M213.4 53.3h1.2M232.4 55.9h3.8M232.4 45.7h3.8M243.8 55.9h19.1"/>
<path d="M243.8 45.7h19.1M270.5 55.9h1.3M270.5 45.7h1.3M132.1 77.5v5.1h-5.1M156.2 77.5v5.1h-5.1M180.3 77.5v5.1h-5M213.4 63.5h1.2M213.4 73.7h1.2M232.4 66h3.8M232.4 76.2h3.8M243.8 66h19.1M243.8 76.2h19.1"/>
<path d="M270.5 66h1.3M270.5 76.2h1.3M132.1 97.8v5.1h-5.1M156.2 97.8v5.1h-5.1M180.3 97.8v5.1h-5M213.4 83.8h1.2M213.4 94h1.2M232.4 96.5h3.8M232.4 86.4h3.8M243.8 96.5h19.1M243.8 86.4h19.1M270.5 96.5h1.3"/>
<path d="M270.5 86.4h1.3M213.4 104.1h1.2M243.8 106.7h19.1M270.5 106.7h1.3M240 128.3h7.6M242.6 135.9h10.1"/>
</g>
<path d="M76.9 69.2l1.2 1.3M78.1 69.2l-1.2 1.3M144.2 128.9l1.2 1.2M145.4 128.9l-1.2 1.2" fill="none" stroke="#000084" stroke-width=".18"/>
<path d="M183.8 30.1h.7M43.4 41.5h.7" fill="none" stroke="#a90000" stroke-width=".18"/>
<g fill="#009600" stroke="#009600" stroke-width=".18">
<circle cx="175.3" cy="102.9" r=".46"/>
<circle cx="151.1" cy="102.9" r=".46"/>
<circle cx="175.3" cy="82.6" r=".46"/>
<circle cx="232.4" cy="35.6" r=".46"/>
<circle cx="232.4" cy="45.7" r=".46"/>
<circle cx="232.4" cy="55.9" r=".46"/>
<circle cx="232.4" cy="86.4" r=".46"/>
<circle cx="232.4" cy="96.5" r=".46"/>
<circle cx="252.7" cy="135.9" r=".46"/>
<circle cx="242.6" cy="128.3" r=".46"/>
<circle cx="127" cy="58.4" r=".46"/>
<circle cx="127" cy="82.6" r=".46"/>
<circle cx="127" cy="102.9" r=".46"/>
<circle cx="232.4" cy="66" r=".46"/>
<circle cx="232.4" cy="76.2" r=".46"/>
<circle cx="151.1" cy="82.6" r=".46"/>
<circle cx="149.9" cy="58.4" r=".46"/>
</g>
<text font-size="2.8" fill="#840000" x="178" y="190.9">Title:</text>
<g font-size="2.7" fill="#0000c2">
<text x="51.9" y="20">Shift</text>
<text x="61" y="20">Register</text>
<text x="152.2" y="20">Shift</text>
<text x="161.3" y="20">Register</text>
<text x="175.4" y="20">Inputs</text>
<text x="244.7" y="20">Output</text>
<text x="256.6" y="20">LEDs</text>
<text x="32.6" y="119.1">Control</text>
<text x="45.5" y="119.1">Inputs</text>
<text x="56.7" y="119.1">Connectors</text>
<text x="108.5" y="119.1">Control</text>
<text x="121.4" y="119.1">Output</text>
<text x="133.2" y="119.1">Connectors</text>
<text x="215.6" y="119.1">LEDs</text>
<text x="224.8" y="119.1">Toggle</text>
</g>
<g font-size="2.1" fill="#840000">
<text x="178" y="184">Sheet:</text>
<text x="178" y="186.7">File:</text>
<text x="184.1" y="186.7">shift-registers-74hc165.kicad_sch</text>
<text x="178" y="196.9">KiCad</text>
<text x="178" y="194.1">Size:</text>
<text x="184.7" y="194.1">A4</text>
<text x="185.7" y="196.9">E.D.A.</text>
<text x="193.3" y="196.9">8.0.8</text>
<text x="200" y="194.1">Date:</text>
<text x="263" y="194.3">Rev:</text>
<text x="263" y="196.9">Id:</text>
<text x="267.1" y="196.9">1/1</text>
</g>
<g font-size="1.8" fill="#840000">
<text x="35" y="11.9">1</text>
<text x="85" y="11.9">2</text>
<text x="135" y="11.9">3</text>
<text x="185" y="11.9">4</text>
<text x="235" y="11.9">5</text>
<text x="285" y="11.9">6</text>
<text x="167.9" y="26.4">IN0</text>
<text x="167.9" y="28.9">IN1</text>
<text x="233.4" y="29.1" transform="rotate(-90 233.4 29.1)">LED_VCC</text>
<text x="10.3" y="35.9">A</text>
<text x="167.9" y="31.4">IN2</text>
<text x="167.9" y="34">IN3</text>
<text x="205.7" y="32.8">5</text>
<text x="215.1" y="34">IN0</text>
<text x="285.3" y="35.9">A</text>
<text x="32.8" y="40.3">Data_T</text>
<text x="66.5" y="40.3">Data_Out_T</text>
<text x="167.9" y="39.1">IN5</text>
<text x="167.9" y="41.6">IN6</text>
<text x="167.9" y="36.5">IN4</text>
<text x="272.3" y="36.5">IN0</text>
<text x="35.9" y="47.9">IN2</text>
<text x="35.9" y="45.4">IN1</text>
<text x="35.9" y="42.9">IN0</text>
<text x="66.5" y="42.9">Data_Out_Inv_T</text>
<text x="167.9" y="44.1">IN7</text>
<text x="215.1" y="44.1">IN1</text>
<text x="272.3" y="46.7">IN1</text>
<text x="35.9" y="53">IN4</text>
<text x="35.9" y="50.5">IN3</text>
<text x="205.7" y="53.1">7</text>
<text x="35.9" y="55.6">IN5</text>
<text x="35.9" y="58.1">IN6</text>
<text x="117.1" y="54.3">IN0</text>
<text x="140" y="54.3">IN7</text>
<text x="215.1" y="54.3">IN2</text>
<text x="272.3" y="56.8">IN2</text>
<text x="32.6" y="65.7">Load_T</text>
<text x="35.9" y="60.6">IN7</text>
<text x="215.1" y="64.5">IN3</text>
<text x="31.9" y="70.8">Clock_T</text>
<text x="272.3" y="67">IN3</text>
<text x="24.9" y="73.3">Clock_Inhibit_T</text>
<text x="205.7" y="73.4">5</text>
<text x="215.1" y="74.6">IN4</text>
<text x="272.3" y="77.2">IN4</text>
<text x="77.4" y="79.8">2</text>
<text x="86.5" y="81">Clock_Inhibit_T</text>
<text x="117.1" y="78.4">IN1</text>
<text x="126.7" y="82.5" transform="rotate(-90 126.7 82.5)">MP</text>
<text x="141.3" y="78.4">IN3</text>
<text x="150.9" y="82.5" transform="rotate(-90 150.9 82.5)">MP</text>
<text x="165.4" y="78.4">IN5</text>
<text x="175" y="82.5" transform="rotate(-90 175 82.5)">MP</text>
<text x="10.3" y="85.9">B</text>
<text x="215.1" y="84.8">IN5</text>
<text x="272.3" y="87.3">IN5</text>
<text x="285.3" y="85.9">B</text>
<text x="86.5" y="91.1">Clock_T</text>
<text x="205.7" y="93.7">7</text>
<text x="215.1" y="94.9">IN6</text>
<text x="86.5" y="101.3">Load_T</text>
<text x="117.1" y="98.7">IN2</text>
<text x="141.3" y="98.7">IN4</text>
<text x="165.4" y="98.7">IN6</text>
<text x="272.3" y="97.5">IN6</text>
<text x="126.7" y="102.8" transform="rotate(-90 126.7 102.8)">MP</text>
<text x="175" y="102.8" transform="rotate(-90 175 102.8)">MP</text>
<text x="215.1" y="105.1">IN7</text>
<text x="272.3" y="107.6">IN7</text>
<text x="22.3" y="128">Data_Out_T</text>
<text x="26.2" y="130.5">Load_T</text>
<text x="52.5" y="130.5">Data_Out_Inv_T</text>
<text x="56.2" y="128">Data_Out_T</text>
<text x="105" y="130.5">Load_T</text>
<text x="105.2" y="128">Data_T</text>
<text x="136.9" y="128">Data_T</text>
<text x="176" y="129.2">LED_VCC_GATE_T</text>
<text x="223.9" y="129.2">LED_VCC_GATE_T</text>
<text x="10.3" y="135.9">C</text>
<text x="25.5" y="133">Clock_T</text>
<text x="58.5" y="135.6">Clock_T</text>
<text x="59.3" y="133">Load_T</text>
<text x="104.3" y="133">Clock_T</text>
<text x="137" y="135.6">Clock_T</text>
<text x="137.7" y="133">Load_T</text>
<text x="285.3" y="135.9">C</text>
<text x="51.6" y="138.1">Clock_Inhibit_T</text>
<text x="129.1" y="138.1">Clock_Inhibit_T</text>
<text x="201.6" y="142.1" transform="rotate(-90 201.6 142.1)">LED_VCC</text>
<text x="10.3" y="185.9">D</text>
<text x="285.3" y="185.9">D</text>
<text x="35" y="199.9">1</text>
<text x="85" y="199.9">2</text>
<text x="135" y="199.9">3</text>
<text x="185" y="199.9">4</text>
<text x="235" y="199.9">5</text>
<text x="285" y="199.9">6</text>
</g>
<g font-size="1.8" fill="#006464">
<text x="51.4" y="27.5">VCC</text>
<text x="189.2" y="28.8">GND</text>
<text x="189.2" y="26.3">GND</text>
<text x="206.9" y="27.5">RN3D</text>
<text x="239.2" y="28.8">LED1</text>
<text x="55.5" y="32.6">U1</text>
<text x="55.5" y="35.2">74HC165</text>
<text x="189.2" y="33.9">GND</text>
<text x="189.2" y="31.3">GND</text>
<text x="198.1" y="33.9">VCC</text>
<text x="207.6" y="30.1">10K</text>
<text x="239.8" y="31.3">LED</text>
<text x="264.1" y="30.1">RN1A</text>
<text x="264.8" y="32.6">5K1</text>
<text x="46.2" y="40.2">DS</text>
<text x="54.2" y="41.2" transform="rotate(-90 54.2 41.2)">VCC</text>
<text x="57.7" y="40.2">Q7</text>
<text x="189.2" y="41.5">GND</text>
<text x="189.2" y="36.4">GND</text>
<text x="189.2" y="39">GND</text>
<text x="206.9" y="37.7">RN3C</text>
<text x="207.6" y="40.2">10K</text>
<text x="239.2" y="39">LED2</text>
<text x="239.8" y="41.5">LED</text>
<text x="264.1" y="40.2">RN1B</text>
<text x="46.2" y="42.8">D0</text>
<text x="46.2" y="45.3">D1</text>
<text x="46.2" y="47.9">D2</text>
<text x="57.7" y="42.8">~{Q7}</text>
<text x="125" y="46.6">SW1</text>
<text x="147.8" y="46.6">SW8</text>
<text x="173.3" y="47.9">Pin</text>
<text x="177.4" y="47.9">headers</text>
<text x="189.2" y="44">GND</text>
<text x="198.1" y="44">VCC</text>
<text x="206.9" y="47.9">RN3B</text>
<text x="264.8" y="42.8">5K1</text>
<text x="46.2" y="50.4">D3</text>
<text x="46.2" y="52.9">D4</text>
<text x="117.4" y="49.1">Tactile,</text>
<text x="125.4" y="49.1">right-angle</text>
<text x="140.2" y="49.1">Tactile,</text>
<text x="148.3" y="49.1">right-angle</text>
<text x="177.9" y="50.4">J3</text>
<text x="207.6" y="50.4">10K</text>
<text x="239.2" y="49.1">LED3</text>
<text x="239.8" y="51.7">LED</text>
<text x="264.1" y="50.4">RN1C</text>
<text x="264.8" y="52.9">5K1</text>
<text x="46.2" y="55.5">D5</text>
<text x="46.2" y="58">D6</text>
<text x="198.1" y="54.2">VCC</text>
<text x="207" y="58">RN3A</text>
<text x="239.2" y="59.3">LED4</text>
<text x="46.2" y="65.6">~{PL}</text>
<text x="46.2" y="60.6">D7</text>
<text x="78.7" y="64.4">RN0A</text>
<text x="125" y="64.2">GND</text>
<text x="147.8" y="64.2">GND</text>
<text x="198.1" y="64.4">VCC</text>
<text x="207.6" y="60.6">10K</text>
<text x="239.8" y="61.8">LED</text>
<text x="264.1" y="60.6">RN1D</text>
<text x="264.8" y="63.1">5K1</text>
<text x="46.2" y="70.7">CP</text>
<text x="79.3" y="66.9">10K</text>
<text x="88.9" y="70.7">GND</text>
<text x="125" y="70.7">SW2</text>
<text x="149.1" y="70.7">SW4</text>
<text x="173.2" y="70.7">SW6</text>
<text x="206.9" y="68.2">RN4D</text>
<text x="207.6" y="70.7">10K</text>
<text x="239.2" y="69.4">LED5</text>
<text x="239.8" y="72">LED</text>
<text x="264.1" y="70.7">RN2A</text>
<text x="46.2" y="73.3">~{CE}</text>
<text x="54.2" y="74.4" transform="rotate(-90 54.2 74.4)">GND</text>
<text x="78.6" y="74.5">RN0B</text>
<text x="79.3" y="77.1">10K</text>
<text x="120.1" y="73.3">Tactile</text>
<text x="127.5" y="73.3">3.3mm</text>
<text x="144.2" y="73.3">Tactile</text>
<text x="151.7" y="73.3">3.3mm</text>
<text x="168.3" y="73.3">Tactile</text>
<text x="175.8" y="73.3">3.3mm</text>
<text x="198.1" y="74.5">VCC</text>
<text x="264.8" y="73.3">5K1</text>
<text x="69.6" y="80.9">GND</text>
<text x="206.9" y="78.3">RN4C</text>
<text x="207.6" y="80.9">10K</text>
<text x="239.2" y="79.6">LED6</text>
<text x="239.8" y="82.1">LED</text>
<text x="264.1" y="80.9">RN2B</text>
<text x="264.8" y="83.4">5K1</text>
<text x="51.3" y="86">GND</text>
<text x="78.6" y="84.7">RN0C</text>
<text x="79.3" y="87.2">10K</text>
<text x="125" y="88.3">GND</text>
<text x="149.1" y="88.3">GND</text>
<text x="173.2" y="88.3">GND</text>
<text x="198.1" y="84.7">VCC</text>
<text x="206.9" y="88.5">RN4B</text>
<text x="239.2" y="89.8">LED7</text>
<text x="69.6" y="91">GND</text>
<text x="78.6" y="94.8">RN0D</text>
<text x="120.1" y="93.6">Tactile</text>
<text x="125" y="91">SW3</text>
<text x="127.5" y="93.6">3.3mm</text>
<text x="144.2" y="93.6">Tactile</text>
<text x="149.1" y="91">SW5</text>
<text x="151.7" y="93.6">3.3mm</text>
<text x="168.3" y="93.6">Tactile</text>
<text x="173.2" y="91">SW7</text>
<text x="175.8" y="93.6">3.3mm</text>
<text x="198.1" y="94.8">VCC</text>
<text x="207.6" y="91">10K</text>
<text x="239.8" y="92.3">LED</text>
<text x="264.1" y="91">RN2C</text>
<text x="264.8" y="93.6">5K1</text>
<text x="69.6" y="101.2">GND</text>
<text x="79.3" y="97.4">10K</text>
<text x="207" y="98.7">RN4A</text>
<text x="207.6" y="101.2">10K</text>
<text x="239.2" y="99.9">LED8</text>
<text x="264.1" y="101.2">RN2D</text>
<text x="198.1" y="105">VCC</text>
<text x="239.8" y="102.5">LED</text>
<text x="264.8" y="103.7">5K1</text>
<text x="125" y="108.6">GND</text>
<text x="149.1" y="108.6">GND</text>
<text x="173.2" y="108.6">GND</text>
<text x="198.7" y="119">VCC</text>
<text x="26.4" y="122.8">GND</text>
<text x="26.6" y="125.3">VCC</text>
<text x="59.4" y="122.8">GND</text>
<text x="59.7" y="125.3">VCC</text>
<text x="105.1" y="122.8">GND</text>
<text x="105.4" y="125.3">VCC</text>
<text x="136.9" y="122.8">GND</text>
<text x="137.1" y="125.3">VCC</text>
<text x="242.2" y="122.8">SW_SPDT_MountingPin</text>
<text x="250.7" y="120.2">SW0</text>
<text x="41.9" y="126.9">J6</text>
<text x="41.9" y="129.5">JST SH</text>
<text x="74.9" y="129.1">J1</text>
<text x="74.9" y="131.7">Pin</text>
<text x="79.1" y="131.7">headers</text>
<text x="120.7" y="126.9">J7</text>
<text x="120.7" y="129.5">JST SH</text>
<text x="152.4" y="129.1">J2</text>
<text x="152.4" y="131.7">Pin</text>
<text x="156.6" y="131.7">socket</text>
<text x="204.5" y="130.4">AO3401A</text>
<text x="204.5" y="127.9">Q1</text>
<text x="245.1" y="131.7">R1</text>
<text x="261.6" y="126.6">GND</text>
<text x="261.6" y="131.7">VCC</text>
<text x="245.1" y="134.2">10K</text>
<text x="37.3" y="143.1">GND</text>
<text x="116.1" y="143.1">GND</text>
<text x="250.7" y="141.7">GND</text>
<text x="14.5" y="195.2">PWR_FLAG</text>
<text x="14.5" y="192.6">PWR_FLAG</text>
<text x="31.8" y="195.2">GND</text>
<text x="31.8" y="192.6">VCC</text>
</g>
<g font-size="1.8" fill="#a90000">
<text x="173.3" y="27.7">14</text>
<text x="173.3" y="25.1">16</text>
<text x="182.2" y="27.7">13</text>
<text x="182.2" y="25.1">15</text>
<text x="53.1" y="35.6" transform="rotate(-90 53.1 35.6)">16</text>
<text x="173.3" y="32.8">10</text>
<text x="173.3" y="30.2">12</text>
<text x="173.9" y="35.3">8</text>
<text x="182.2" y="30.2">11</text>
<text x="182.8" y="35.3">7</text>
<text x="182.8" y="32.8">9</text>
<text x="212" y="32.8">4</text>
<text x="262.8" y="35.3">8</text>
<text x="269.2" y="35.3">1</text>
<text x="41.9" y="39.1">10</text>
<text x="41.9" y="41.7">11</text>
<text x="62.8" y="41.7">7</text>
<text x="62.8" y="39.1">9</text>
<text x="173.9" y="40.4">4</text>
<text x="173.9" y="37.8">6</text>
<text x="182.8" y="40.4">3</text>
<text x="182.8" y="37.8">5</text>
<text x="41.9" y="44.2">12</text>
<text x="41.9" y="46.7">13</text>
<text x="173.9" y="42.9">2</text>
<text x="182.8" y="42.9">1</text>
<text x="205.7" y="42.9">6</text>
<text x="212" y="42.9">3</text>
<text x="262.8" y="45.5">7</text>
<text x="269.2" y="45.5">2</text>
<text x="41.9" y="49.3">14</text>
<text x="42.5" y="51.8">3</text>
<text x="122.5" y="53.1">1</text>
<text x="130.1" y="53.1">2</text>
<text x="145.3" y="53.1">2</text>
<text x="153" y="53.1">1</text>
<text x="212" y="53.1">2</text>
<text x="42.5" y="54.4">4</text>
<text x="42.5" y="56.9">5</text>
<text x="42.5" y="59.4">6</text>
<text x="126.7" y="58.4" transform="rotate(-90 126.7 58.4)">MP</text>
<text x="149.6" y="58.4" transform="rotate(-90 149.6 58.4)">MP</text>
<text x="262.8" y="55.6">6</text>
<text x="269.2" y="55.6">3</text>
<text x="42.5" y="64.5">1</text>
<text x="205.7" y="63.2">8</text>
<text x="212" y="63.2">1</text>
<text x="262.8" y="65.8">5</text>
<text x="269.2" y="65.8">4</text>
<text x="42.5" y="69.6">2</text>
<text x="77.4" y="69.6">8</text>
<text x="83.7" y="69.6">1</text>
<text x="41.9" y="72.1">15</text>
<text x="122.5" y="77.2">1</text>
<text x="130.1" y="77.2">2</text>
<text x="146.6" y="77.2">1</text>
<text x="154.2" y="77.2">2</text>
<text x="170.7" y="77.2">1</text>
<text x="178.4" y="77.2">2</text>
<text x="212" y="73.4">4</text>
<text x="262.8" y="75.9">8</text>
<text x="269.2" y="75.9">1</text>
<text x="53.1" y="78.2" transform="rotate(-90 53.1 78.2)">8</text>
<text x="83.7" y="79.8">7</text>
<text x="205.7" y="83.6">6</text>
<text x="212" y="83.6">3</text>
<text x="77.4" y="89.9">3</text>
<text x="83.7" y="89.9">6</text>
<text x="262.8" y="86.1">7</text>
<text x="269.2" y="86.1">2</text>
<text x="212" y="93.7">2</text>
<text x="77.4" y="100.1">4</text>
<text x="83.7" y="100.1">5</text>
<text x="122.5" y="97.5">1</text>
<text x="130.1" y="97.5">2</text>
<text x="146.6" y="97.5">1</text>
<text x="154.2" y="97.5">2</text>
<text x="170.7" y="97.5">1</text>
<text x="178.4" y="97.5">2</text>
<text x="262.8" y="96.3">6</text>
<text x="269.2" y="96.3">3</text>
<text x="150.9" y="102.8" transform="rotate(-90 150.9 102.8)">MP</text>
<text x="205.7" y="103.9">8</text>
<text x="212" y="103.9">1</text>
<text x="262.8" y="106.4">5</text>
<text x="269.2" y="106.4">4</text>
<text x="35.5" y="121.7">1</text>
<text x="35.5" y="124.2">2</text>
<text x="68.5" y="121.7">1</text>
<text x="68.5" y="124.2">2</text>
<text x="114.2" y="121.7">1</text>
<text x="114.2" y="124.2">2</text>
<text x="146" y="121.7">1</text>
<text x="146" y="124.2">2</text>
<text x="200.4" y="125.2" transform="rotate(-90 200.4 125.2)">3</text>
<text x="255.8" y="125.5">1</text>
<text x="35.5" y="126.7">3</text>
<text x="35.5" y="129.3">4</text>
<text x="35.5" y="131.8">5</text>
<text x="68.5" y="126.7">3</text>
<text x="68.5" y="129.3">4</text>
<text x="68.5" y="131.8">5</text>
<text x="114.2" y="126.7">3</text>
<text x="114.2" y="129.3">4</text>
<text x="114.2" y="131.8">5</text>
<text x="146" y="126.7">3</text>
<text x="146" y="129.3">4</text>
<text x="146" y="131.8">5</text>
<text x="193.6" y="128">1</text>
<text x="248.2" y="128">2</text>
<text x="255.8" y="130.6">3</text>
<text x="39.1" y="137.1" transform="rotate(-90 39.1 137.1)">MP</text>
<text x="68.5" y="134.4">6</text>
<text x="68.5" y="136.9">7</text>
<text x="117.9" y="137.1" transform="rotate(-90 117.9 137.1)">MP</text>
<text x="146" y="134.4">6</text>
<text x="146" y="136.9">7</text>
<text x="200.4" y="132.8" transform="rotate(-90 200.4 132.8)">2</text>
<text x="252.5" y="135.8" transform="rotate(-90 252.5 135.8)">MP</text>
</g>
<g font-size="1.8" fill="#0f0f0f">
<text x="248.9" y="35.2">LED1_K_T</text>
<text x="248.9" y="45.4">LED2_K_T</text>
<text x="248.9" y="55.5">LED3_K_T</text>
<text x="248.9" y="65.7">LED4_K_T</text>
<text x="248.9" y="75.9">LED5_K_T</text>
<text x="248.9" y="86">LED6_K_T</text>
<text x="248.9" y="96.2">LED7_K_T</text>
<text x="248.9" y="106.3">LED8_K_T</text>
</g>
<g font-size="1.4" fill="#0099b0">
<text x="270.7" y="181">CERN-OHL-P</text>
<text x="282.5" y="181">v2</text>
</g>
<g font-size=".5" fill="#840000">
<text x="125.7" y="55.3">Mounting</text>
<text x="148.5" y="55.3">Mounting</text>
<text x="125.7" y="79.4">Mounting</text>
<text x="149.8" y="79.4">Mounting</text>
<text x="173.9" y="79.4">Mounting</text>
<text x="125.7" y="99.7">Mounting</text>
<text x="149.8" y="99.7">Mounting</text>
<text x="173.9" y="99.7">Mounting</text>
<text x="38.1" y="134">Mounting</text>
<text x="116.8" y="134">Mounting</text>
<text x="251.4" y="132.7">Mounting</text>
</g>
</svg>
